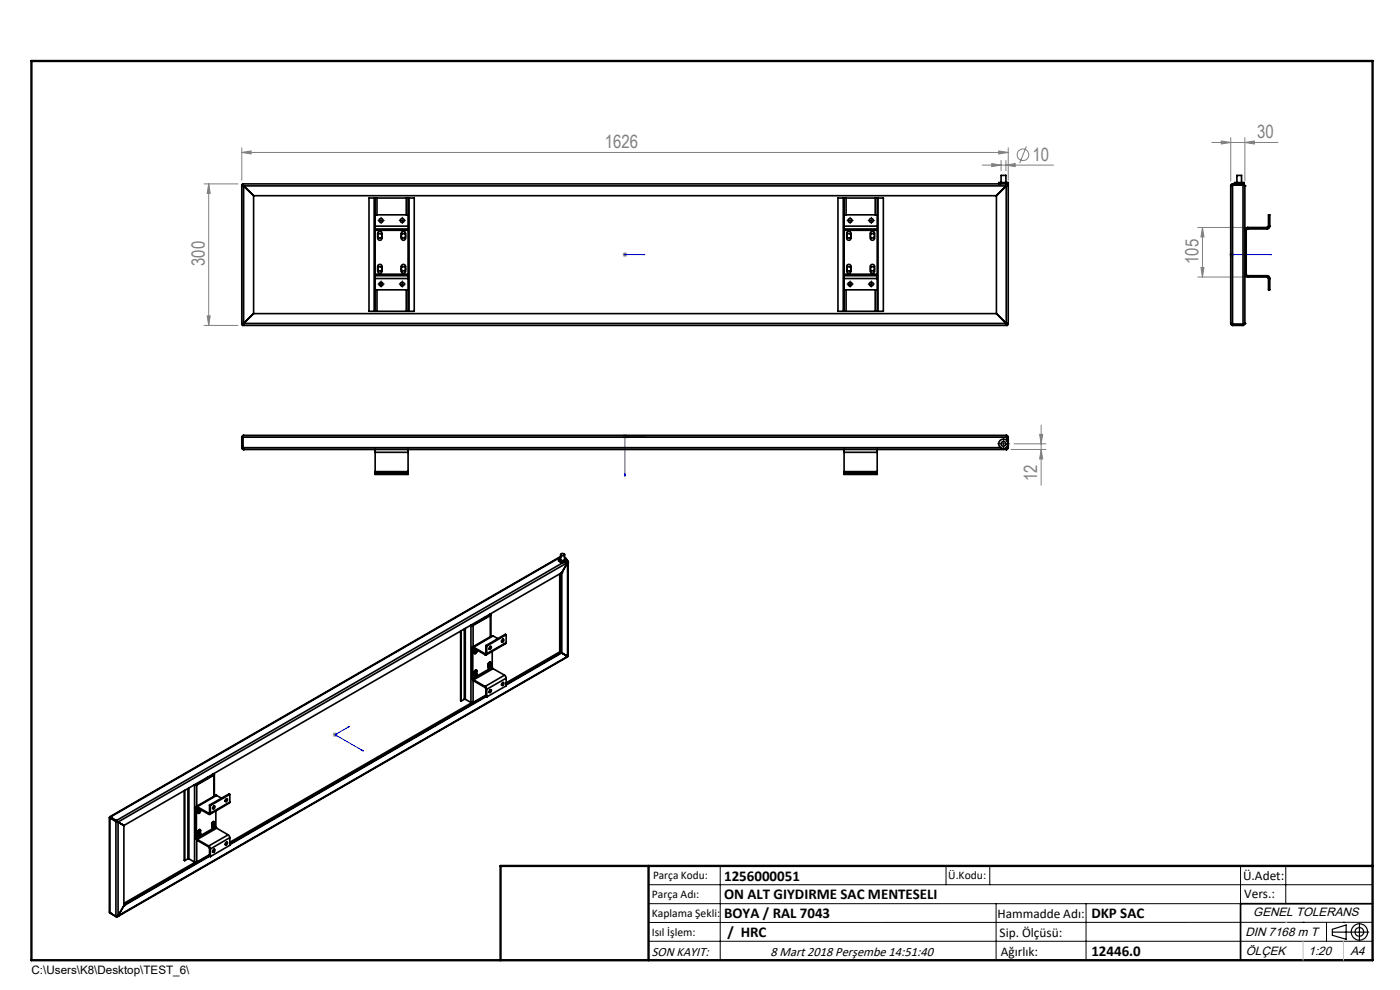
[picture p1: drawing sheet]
<svg xmlns="http://www.w3.org/2000/svg" width="297mm" height="210mm" viewBox="0 0 297 210" stroke-linecap="round" stroke-linejoin="round" font-family="sans-serif">
<g fill="none" stroke="#808080" stroke-width=".21">
<path d="M43.3 39h7.2M44.3 39l.3 2h-.6zM44.3 39v30M51.3 32.3l2-.3v.7zM51.3 31.4v6.8M51.3 32.3h162.6M208.4 35h15.1M210.4 34.7l2 .3-2 .3zM211.9 32l2 .3-2 .4zM212.4 34v2.2M213.4 35l2-.3v.6zM213.4 34v2.2"/>
<path d="M213.9 31.4v6.8M217.7 31.1l-1.4 3.5M257.1 30.2h14M259.1 29.9l2 .3-2 .3zM261.1 29.2v9.2M264.1 30.2l2-.3v.6zM264.1 29.2v9.2M132.1 54h1M132.2 53.6l.7 .8M132.6 53.5v1M132.9 53.6l-.7 .8M254.1 48.3h9.6"/>
<path d="M254.1 58.8h9.6M254.8 56.8h.6l-.3 2zM255.1 48.3l.3 2h-.6zM255.1 48.3v10.5M260.8 54h1M260.9 53.6l.8 .8M261.3 53.5v1M261.7 53.6l-.8 .8M43.3 69h7.2M44 67h.6l-.3 2zM132.1 92.6h1M132.2 92.2l.7 .7"/>
<path d="M132.6 92.1v1M132.9 92.2l-.7 .7M214.5 95.3h7.4M215.1 94.1h6.8M220.6 92.1h.6l-.3 2zM220.9 95.3l.3 2.1h-.6zM220.9 90.2v12.7M70.6 155.8h1M70.7 155.5l.7 .7M71.1 155.4v.9M71.4 155.5l-.7 .7"/>
<circle cx="217" cy="32.8" r="1.23"/>
</g>
<g fill="none" stroke="#000" stroke-width=".25">
<path d="M282.6 197.7h7.8M282.6 197.1l3-.9v3l-3-.8zM288.4 195.8v3.8M106.2 203.7h185"/>
<circle cx="288.4" cy="197.7" r="1.74"/>
<circle cx="288.4" cy="197.7" r=".93"/>
</g>
<g fill="none" stroke="#00f" stroke-width=".21">
<path d="M132.5 54h.2zM132.6 54h.1M132.6 54h4.2M136.8 54h-.4h.4M261.2 54h.2zM261.3 54h.1M261.3 54h8.5M269.8 54h-.5h.5M136.4 92.5l.4 .1-.4 .1zM136.8 92.6h-4.2v8.4M132.5 100.6h.2l-.1 .4zM73.7 154.3l.4-.2-.3 .2z"/>
<path d="M74.1 154.1l-3 1.7 6 3.5M76.7 159.2l.1-.1 .3 .2z"/>
</g>
<g fill="none" stroke="#000" stroke-width=".21" stroke-dasharray="15.2 1.3 1.3 1.3">
<path d="M80.3 46.7h-.1M80.8 59.7v-.1M80.8 46.2v-.1M80.8 47.2v.2M81.3 46.7h.2M84.8 46.7h-.1M85.3 59.7v-.1M85.3 46.2v-.1M85.3 47.2v.2M85.8 46.7h.2M179.8 46.7h-.1M180.3 59.7v-.1"/>
<path d="M180.3 46.2v-.1M180.3 47.2v.2M180.8 46.7h.2M184.3 46.7h-.1M184.8 59.7v-.1M184.8 46.2v-.1M184.8 47.2v.2M185.3 46.7h.2M80.3 60.2h-.1M80.8 60.7v.2M81.3 60.2h.2M84.8 60.2h-.1"/>
<path d="M85.3 60.7v.2M85.8 60.2h.2M179.8 60.2h-.1M180.3 60.7v.2M180.8 60.2h.2M184.3 60.2h-.1M184.8 60.7v.2M185.3 60.2h.2M212.4 94.1h-.8M212.9 93.6v-.7M212.9 94.6v.8M213.4 94.1h.7"/>
</g>
<g fill="none" stroke="#000" stroke-width=".21">
<path d="M80.6 46.8h.5M80.8 46.5v.5M80.8 60v.5M85.1 46.8h.5M85.3 46.5v.5M85.3 60v.5M180.1 46.8h.5M180.3 46.5v.5M180.3 60v.5M184.6 46.8h.5M184.8 46.5v.5M184.8 60v.5"/>
<path d="M80.6 60.3h.5M85.1 60.3h.5M180.1 60.3h.5M184.6 60.3h.5M212.6 94.1h.5M212.9 93.9v.5M137.6 187.7h153.6M137.6 191.7h153.6M137.6 199.7h153.6M152.8 183.7v20M200.7 183.7v4M210 183.7v4"/>
<path d="M211.3 191.7v12M230.4 191.7v12M263.2 183.7v20M272.8 183.7v8M276.4 195.6h.1M281.4 195.6v4.1M285 195.6h.1M291.2 195.6l-153.6 .1"/>
</g>
<path d="M291.2 191.7h-28v12" fill="none" stroke="#000" stroke-width=".35"/>
<path d="M6.7 12.9h284.5v190.8h-284.5zM137.6 183.7v20M291.2 183.7h-185v20" fill="none" stroke="#000" stroke-width=".5"/>
<path d="M276.4 199.7v4M285 199.7v4" fill="none" stroke="#c0c0c0" stroke-width=".21"/>
<path d="M272.8 195.6h.1" fill="none" stroke="#c0c0c0" stroke-width=".25"/>
<g fill="#00f">
<path d="M136.4 54h.4zM132.5 54h.2z"/>
<path d="M136.4 92.5v.2l.4-.1zM132.5 100.6l.1 .4 .1-.4z"/>
<path d="M261.2 54h.2zM269.3 54h.5z"/>
<path d="M73.7 154.3h.1l.3-.2zM76.7 159.2l.4 .1-.3-.2z"/>
</g>
<g fill="#808080">
<path d="M51.3 32.3l2-.3v.7zM211.9 32l2 .3-2 .4zM210.4 34.7l2 .3-2 .3zM213.4 35l2-.3v.6z"/>
<path d="M259.1 29.9l2 .3-2 .3zM264.1 30.2l2-.3v.6z"/>
<path d="M220.9 95.3l.3 2.1h-.6zM220.6 92.1h.6l-.3 2z"/>
<path d="M44.3 39l.3 2h-.6zM44 67h.6l-.3 2zM255.1 48.3l.3 2h-.6zM254.8 56.8h.6l-.3 2z"/>
</g>
<g fill="none" stroke="#000" stroke-width=".35">
<path d="M51.3 39.2l.4 .2M51.3 39.2h.2M51.3 39.2v29.6M51.5 39l.2 .4M51.5 39.2l.2 .2M51.5 39h162.2M51.5 39v.2M51.7 39.4h.1M51.7 39.4l2.1 2.1M51.7 39.4v29.2M51.7 39.4h161.8M211.9 39v-.3h2v.3h-.2"/>
<path d="M212.4 38.7v-1.5h1v1.5M213.4 39.5h.1M213.5 39.4h.1M213.5 39.4l-2.1 2.1M213.5 39.4v29.2M213.7 39.2l-.2 .2M213.7 39l-.2 .4M213.7 39.2h.2M213.7 39v.2M213.9 39.2l-.4 .2M213.9 39.2v29.6M261.1 39.4v29.2"/>
<path d="M261.5 39.2l-.4 .2M261.5 39l-.4 .2v.2M261.5 39.2l-.1 .1M261.5 39.2h2.2M261.5 39h2.2M261.5 39v30M261.9 39v-.3h2v.3h-.2M262.4 39.2h.1M262.4 38.7v-1.5h1v1.5M263.4 39.2h.1M263.7 39.2l.4 .2M263.7 39.2l.1 .1"/>
<path d="M263.7 39l.3 .1 .1 .3M263.7 39v30M264.1 39.4h.1M264.1 39.4v29.2M53.8 41.5v25M53.8 41.5h157.6M79.4 42h.2M79.4 42h-1.1v24h1.1M79.4 42v24M79.6 42h.4M79.6 48v.6M79.6 58.5v.6"/>
<path d="M79.6 48.6v.3M79.6 58.2v.3M79.6 48.6h7M79.6 48h7M79.6 45.6h7M79.6 59.1h7M79.6 58.5h7M79.6 48.9h7M79.6 58.2h7M79.6 42v6M79.6 48.9v9.3M79.6 59.1v6.9"/>
<path d="M80 42h6.2M80 42v3.6M80.1 49.9l.2-.3h.6l.1 .3M80.1 50.2l.2 .3h.6l.1-.3M80.1 56.9l.2-.3h.6l.1 .3M80.1 57.1l.2 .4h.6l.1-.4M80.2 56.3a.47 .47 0 0 1 .5-.2 .47 .47 0 0 1 .3 .4v1a.46 .46 0 0 1-.4 .5 .46 .46 0 0 1-.5-.5zM80.3 49.2a.44 .44 0 0 1 .5-.1 .44 .44 0 0 1 .2 .4v1a.46 .46 0 0 1-.4 .5 .46 .46 0 0 1-.5-.5v-1zM85.1 49.9l.2-.3h.5l.2 .3M85.1 50.2l.2 .3h.5l.2-.3M85.1 56.9l.2-.3h.5l.2 .3M85.1 57.1l.2 .4h.5l.2-.4"/>
<path d="M85.2 56.3a.47 .47 0 0 1 .5-.2 .47 .47 0 0 1 .3 .4v1a.46 .46 0 0 1-.4 .5 .46 .46 0 0 1-.5-.5zM85.3 49.2a.45 .45 0 0 1 .5-.1 .45 .45 0 0 1 .2 .4v1a.46 .46 0 0 1-.4 .5 .46 .46 0 0 1-.5-.5v-1zM86.2 42h.4M86.2 42v3.6M86.6 42h.2M86.6 48v.6M86.6 58.5v.6M86.6 48.6v.3M86.6 58.2v.3M86.6 42v6M86.6 48.9v9.3M86.6 59.1v6.9"/>
<path d="M86.8 42h1.1v24h-1.1M86.8 42v24M178.9 42h.2M178.9 42h-1.1v24h1.1M178.9 42v24M179.1 42h.4M179.1 48v.6M179.1 58.5v.6M179.1 48.6v.3M179.1 58.2v.3M179.1 42v6M179.1 48.9v9.3"/>
<path d="M179.1 59.1v6.9M179.1 48.6h7M179.1 48h7M179.1 45.6h7M179.1 59.1h7M179.1 58.5h7M179.1 48.9h7M179.1 58.2h7M179.5 42h6.2M179.5 42v3.6M179.6 49.9l.2-.3h.5l.2 .3M179.6 50.2l.2 .3h.5l.2-.3"/>
<path d="M179.6 56.9l.2-.3h.5l.2 .3M179.6 57.1l.2 .4h.5l.2-.4M179.7 56.3a.45 .45 0 0 1 .5-.2 .45 .45 0 0 1 .3 .4v1a.44 .44 0 0 1-.4 .5 .44 .44 0 0 1-.5-.5zM179.8 49.2a.44 .44 0 0 1 .5-.1 .44 .44 0 0 1 .2 .4v1a.44 .44 0 0 1-.4 .5 .44 .44 0 0 1-.5-.5v-1.1zM184.6 49.9l.2-.3h.5l.2 .3M184.6 50.2l.2 .3h.5l.2-.3M184.6 56.9l.2-.3h.5l.2 .3M184.6 57.1l.2 .4h.5l.2-.4M184.8 56.2a.44 .44 0 0 1 .5-.1 .44 .44 0 0 1 .2 .4v1a.44 .44 0 0 1-.4 .5 .44 .44 0 0 1-.5-.5v-1.1zM184.8 49.2a.44 .44 0 0 1 .5-.1 .44 .44 0 0 1 .2 .4v1a.44 .44 0 0 1-.4 .5 .44 .44 0 0 1-.5-.5v-1.1zM185.7 42h.4M185.7 42v3.6"/>
<path d="M186.1 42h.2M186.1 48v.6M186.1 58.5v.6M186.1 48.6v.3M186.1 58.2v.3M186.1 42v6M186.1 48.9v9.3M186.1 59.1v6.9M186.3 42h1.1v24h-1.1M186.3 42v24M211.4 41.5v25M264.4 58.2l.3 .3"/>
<path d="M264.4 58.2h-.3a.6 .6 0 0 0 .6 .6M264.4 48.9v9.3M264.7 48.6l-.3 .3M264.7 48.3a.6 .6 0 0 0-.6 .6h.3M264.7 48.6h4.1M264.7 58.5h4.1M264.7 48.3v.3M264.7 58.5v.3M264.7 58.8h4.1M264.7 48.3h4.1M268.8 58.8l.3 .3M268.8 58.5a.55 .55 0 0 1 .6 .6"/>
<path d="M268.8 48.3v.3M268.8 58.5v.3M269.1 48l-.3 .3M269.1 48h.3M269.1 48v-2.4h.3v2.4M269.1 59.1v2.4h.3v-2.4M269.1 59.1h.3M269.4 48a.6 .6 0 0 1-.6 .6M51.3 68.8h.2M51.5 68.8v.2M51.5 69h162.2M51.7 68.6l-.4 .2"/>
<path d="M51.7 68.6l-.2 .2M51.7 68.6l-.2 .4M51.7 68.6h.1M51.7 68.6h161.8M53.8 66.5l-2.1 2.1M53.8 66.5h157.6M79.4 66h.2M79.6 66h.4M79.6 61.5h7M80 66h6.2M80 61.5v4.5M86.2 66h.4"/>
<path d="M86.2 61.5v4.5M86.6 66h.2M178.9 66h.2M179.1 66h.4M179.1 61.5h7M179.5 66h6.2M179.5 61.5v4.5M185.7 66h.4M185.7 61.5v4.5M186.1 66h.2M211.4 66.5l2.1 2.1M213.5 68.6l.4 .2"/>
<path d="M213.5 68.6l.2 .2M213.5 68.6l.2 .4M213.5 68.6h.1M213.7 68.8h.2M213.7 68.8v.2M261.1 68.6l.4 .2M261.1 68.6l.1 .3 .3 .1M261.4 68.8h.1M261.5 68.8h2.2M261.5 69h2.2M263.8 68.8h-.1M264.1 68.6l-.4 .2"/>
<path d="M264.1 68.6l-.2 .3-.2 .1M264.1 68.6h.1M51.3 95l.2 .3h.2M51.3 92.7v2.3M51.3 92.7h162.6M51.3 95h161M51.5 95l.2 .3M51.5 95v.1M51.5 92.7v2.3M51.5 92.6v.1M51.7 92.3l-.2 .4M51.7 92.3l-.4 .4"/>
<path d="M51.7 95.3h.1M51.7 92.3h161.8M51.7 95.3h161.8M79.6 95.3v.6M79.6 95.9v4.1M79.6 95.9h7M86.6 95.3v.6M86.6 95.9v4.1M179.1 95.3v.6M179.1 95.9v4.1M179.1 95.9h7M186.1 95.3v.6"/>
<path d="M186.1 95.9v4.1M213.5 92.3l.2 .4M213.5 92.3l.2 .1 .2 .3M213.5 95.3h.1M213.5 95h.4M213.6 92.6l.1 .1M213.7 95l-.2 .3M213.7 95l-.1 .1M213.7 92.7v.8M213.7 94.7v.3M213.9 95l-.2 .2-.2 .1M213.9 92.7v2.3"/>
<path d="M79.6 100v.4M79.6 100.4v.2h7v-.2M79.6 100.4h7M79.6 100h7M86.6 100v.4M118.5 118.7a.9 .9 0 0 0 .7 .7 .9 .9 0 0 0 1-.5v-.2M118.9 118.1l-95.6 55.1M118.9 117.6v1.1l.3 .2 .6-.2v-1.1M118.9 118.2a.45 .45 0 0 0-.4 .6 .45 .45 0 0 0 .6 .3l.1 .1a.67 .67 0 0 0 .9-.7l-.3-.3M118.9 118.2l-95.5 55.1M119 117.5l.3-.1a.28 .28 0 0 1 .3 0 .28 .28 0 0 1 .1 .4l-.2 .1a.34 .34 0 0 1-.4 0 .34 .34 0 0 1-.1-.4zM119.5 119.3l-94.8 54.8"/>
<path d="M120.2 118.9h.1l.1 .4M120.2 118.8l.2 .1M120.4 119.3h.1M120.4 118.9v.4M120.4 119.3l-95.4 55.1M120.4 119.3l-1.2 2.2M120.4 119.3v19.9M120.4 118.9l-.1 .1M120.5 119.2l-.1 20M179.1 100v.4M179.1 100.4v.2h7v-.2M179.1 100.4h7"/>
<path d="M179.1 100h7M186.1 100v.4M97.7 133.9l.1 14.8M97.8 133.8v14.9M98.5 133.4v14.9M98.7 133.3v15M99.8 132.6l.1 .1M99.9 132.7h.5M99.9 132.7v16.3M99.9 132.6h.1M100 132.6h.3M100 132.6l-.1 .1"/>
<path d="M100.1 137.5l.2 .1M100.1 137.5v6.3M100.3 132.6l.1 .1M100.3 137.6v6.3M100.4 132.7v4.5M100.5 137.3h-.3l-.1 .2M100.5 137.5l-.2 .1M100.5 137.3l2.4 1.4M100.5 137.5l2.4 1.4M100.5 137.3v.2M100.7 137.6l-.1 1a.36 .36 0 0 0 .4 0 .36 .36 0 0 0 .2-.4M100.8 138.1h.1"/>
<path d="M100.8 138.1h-.2M100.9 138.1l-.3 .2M100.9 137.7l-.1 .4M101 138.1l-.4 .5M101 137.9l-.1 .2M101 138.1l.2 .1M101 137.8v.3M101.2 137.9v.3M102.6 131v.2M102.7 131v.2M102.9 138.7v.2M103.1 138.6l-.2 .1"/>
<path d="M103.1 136.9l.2 .1M103.1 138.6l.2 .1M103.1 136.9v1.7M103.3 138.7l-.1 .2h-.3M103.3 137v1.7M103.9 130.3v.1M103.9 130.4v.1M103.9 130.5l.1 .1M103.9 130.5l-3.6 2.1M104 137.2l.1-.1a.3 .3 0 0 1 .1 .4 .3 .3 0 0 1-.4 .1zM104 130.3h.1M104 130.3v.3"/>
<path d="M104 130.6l-3.6 2.1M104 130.3l-.1 .1M104 130.6v4.5M104.1 137.1l-.3 .5M104.1 130.4v4.6M104.4 138.2v3.3M104.6 134.9h-.2l-4.2 2.4M104.6 134.9l-4.1 2.4M104.6 134.9l1 .6M106.4 135.9l.1 .1M106.5 135.7a.21 .21 0 0 1 .4-.1 .21 .21 0 0 1 0 .4 .23 .23 0 0 1-.3 .2 .23 .23 0 0 1-.2-.2zM106.7 135.6l-.1 .3-.2 .2"/>
<path d="M107.4 136.3l-.1 .2-4.1 2.4M107.4 136.3l-4.1 2.4M107.4 134.6l-4.1 2.4M107.4 134.6v1.7M107.4 134.6l-.2-.1-4.1 2.4M118.7 138.3l.3 .1M118.7 121.7v16.6M118.7 138.3l-11.3 6.5M119 138.4h.1M119 138.4l1.3 .8M119 138.4l-11.6 6.7M119 121.6v16.8"/>
<path d="M119.1 138.4l.1 .1M119.1 138.4l-11.7 6.8M119.1 121.6v16.8M119.1 138.4l1.2 .8M119.2 121.5h.1M119.2 121.5l-92.9 53.6M119.2 138.5l-11.8 6.8M119.2 138.5l1.2 .7M119.2 121.5v17M120.3 139.2h.1M120.4 139.2l-95.5 55.2M120.4 139.2l-95.4 55.1"/>
<path d="M98.5 148.3h.2M98.5 148.3l-.7 .4M98.7 148.3l1.2 .7M99.9 149h.5M100 149.1l-51.2 29.6M100.1 143.8l.4 .6M100.1 143.8l.2 .1M100.3 143.9l.2 .3M100.4 144.3v4.7M100.5 144.2v.2M100.5 144.2l2.4 1.4M100.5 144.4l2.4 1.4"/>
<path d="M100.7 142.4l.2-.1v.1M100.8 142.8l.1 .1M100.8 142.8l-.2 .1M100.8 142.3l.1 .1M100.9 142.9l-.3 .1M100.9 142.4l-.1 .4M101 142.1v.1M101 142.9l-.4 .5M101 142.6l-.1 .3M101 142.2v.7M101 142.2l.2 .1M101 142.9l.2 .1"/>
<path d="M101.2 142.3a.3 .3 0 0 0-.4-.1 .3 .3 0 0 0-.2 .4v.8a.36 .36 0 0 0 .4-.1 .36 .36 0 0 0 .2-.3M101.2 142.3v.7M102.9 145.6l.4 .6M102.9 145.8l.2 .3M102.9 145.6v.2M103.1 147.7l-54.3 31.3M103.1 147.6l-54.3 31.4M103.1 147.5l-2.7 1.5M103.1 146.1v1.7M103.1 146.1l.2 .1M103.1 147.8h.2M103.1 147.8l-54.3 31.4"/>
<path d="M103.3 146.2v1.6M103.6 140.7l.2-.1 .1 .1M103.7 141.1l.1 .1M103.7 141.1l-.1 .1M103.8 140.6l.1 .1M103.8 146.5l.3-.2a.3 .3 0 0 1 .1 .4 .3 .3 0 0 1-.4 .1zM103.8 141.2l-.2 .1M103.9 140.7v.1M103.9 140.7l-.2 .4M103.9 140.4v.1M103.9 141.2v.3l-.3 .2M103.9 140.9l-.1 .3"/>
<path d="M103.9 140.5l.2 .1M103.9 141.2l.2 .1M103.9 140.5v.7M104 146.3v.3M104.1 146.3l-.1 .3-.2 .2M104.1 140.6v-.1a.36 .36 0 0 0-.4 0 .36 .36 0 0 0-.1 .4v.7a.31 .31 0 0 0 .4 .1 .31 .31 0 0 0 .1-.4M104.1 140.6v.7M104.4 141.5l.2 .3M104.4 141.5l-4.1 2.4M104.6 141.8l-4.1 2.4M104.6 141.8l2.4 1.4M106.5 144.9a.2 .2 0 0 1 .3-.1 .2 .2 0 0 1 .1 .3 .28 .28 0 0 1-.2 .3 .28 .28 0 0 1-.3-.1z"/>
<path d="M106.7 144.8l-.3 .5M107 143.2l.4 .7M107 143.2l-4.1 2.4M107.4 143.9v1.6l-4.1 2.3M107.4 143.9l-4.1 2.3M23.2 173.4l.1 20.2M23.3 173.4v.1M23.3 173.5l1.3 .8M23.3 173.5v20.1M23.3 173.4h.1M23.4 173.4h.1M23.4 173.3l-.1-.1v.2"/>
<path d="M23.4 173.4l-.1 .1M23.4 173.4l1.3 .8M23.4 173.3l1.3 .8M23.4 173.3v.1M24.6 174.3l.4 .1M24.6 174.3v20.1M24.7 174.2l.2 .1M24.7 174.1l.3 .3M24.7 174.2l-.1 .1M24.7 174.1v.1M24.9 174.3l.1 .1M24.9 174.3l1.4 .8"/>
<path d="M25 174.4v19.9M25 174.4l1.3 .7M26.3 175.1v17M39.1 167.7l.1 14.9M39.2 167.7v14.9M39.9 167.3v14.9M40.1 167.1v15.1M41.2 166.5h.1M41.3 166.5h.4M41.3 166.5v16.4M41.3 166.4l.1 .1M41.4 166.5h.2"/>
<path d="M41.4 166.5h-.1M41.5 177.7l.3 .6M41.5 171.3l.2 .1M41.5 177.7l.2 .1M41.5 171.3v6.4M41.6 166.5h.1M41.7 177.8l.1 .3M41.7 171.4v6.4M41.7 166.5v4.5M41.7 178.2v4.7M41.8 171.3l-.1 .1M41.8 171.1h-.2l-.1 .2"/>
<path d="M41.8 171.3l2.5 1.4M41.8 171.1v.2M41.8 178.1v.2M41.8 171.1l2.5 1.4M41.8 178.1l2.5 1.3M41.8 178.3l2.5 1.4M42.1 176.2l.2-.1v.2M42.1 171.5l-.1 .9a.34 .34 0 0 0 .4 0 .34 .34 0 0 0 .1-.4M42.1 171.9l.2 .1M42.1 171.9l-.1 .1M42.1 176.7l.2 .1M42.1 176.7l-.1 .1"/>
<path d="M42.2 176.2l.1 .1M42.3 172l-.3 .1M42.3 176.8l-.3 .1M42.3 171.5l-.2 .4M42.3 176.3l-.2 .4M42.3 176h.1M42.4 172l-.4 .4M42.4 176.7l-.4 .5M42.4 171.7l-.1 .3M42.4 176.5l-.1 .3M42.4 172h.1M42.4 171.6v.4"/>
<path d="M42.4 176v.7M42.4 176l.1 .1M42.4 176.7l.1 .1M42.5 176.1a.23 .23 0 0 0-.2-.1 .23 .23 0 0 0-.2 .2l-.1 1a.34 .34 0 0 0 .4 0 .34 .34 0 0 0 .1-.4M42.5 171.7v.3M42.5 176.1v.7M44 164.9v.2M44.1 164.8v.2M44.3 179.4l.3 .7M44.3 179.7l.2 .3M44.3 172.5v.2M44.3 179.4v.3"/>
<path d="M44.5 172.4l-.2 .1M44.5 170.8l.1 .1M44.5 172.4l.1 .1M44.5 170.8v1.6M44.5 180v1.6l.1 .1M44.5 180l.1 .1M44.6 172.5l-.1 .3-.2-.1M44.6 170.9v1.6M45 174.5l.2-.1v.2M45.1 175h.1M45.1 175h-.2M45.2 174.5v.1"/>
<path d="M45.2 171.2l.3-.3a.3 .3 0 0 1 .1 .5 .3 .3 0 0 1-.5 0zM45.2 175l-.3 .2M45.2 164.2h.1M45.2 174.6l-.1 .4M45.3 164.2v.2M45.3 164.4h.1M45.3 164.4l-3.7 2.1M45.3 174.3h.1M45.3 175l-.1 .4-.3 .1M45.3 174.8l-.1 .2M45.3 174.3l.2 .1M45.3 175l.2 .1"/>
<path d="M45.3 174.3v.7M45.3 164.1h.1M45.4 164.1v.3M45.4 164.4l-3.7 2.1M45.4 164.1l-.1 .1M45.4 164.4v4.5M45.4 170.9v.4l-.3 .2M45.5 174.4a.34 .34 0 0 0-.4 0 .34 .34 0 0 0-.2 .4v.6a.23 .23 0 0 0 .3 .2 .23 .23 0 0 0 .2-.2l.1-.3M45.5 164.3v4.6M45.5 174.4v.7M45.8 175.4l.2 .3M45.8 175.4l-4.1 2.4"/>
<path d="M45.8 172v3.4M46 168.7h-.3l-4.1 2.4M46 168.7l-4.2 2.4M46 168.7l1 .6M46 175.7l-4.2 2.4M46 175.7l2.4 1.4M47.8 169.8l.1 .1M48 169.5v-.1a.29 .29 0 0 1 .2 .5 .29 .29 0 0 1-.4 0zM48 178.7a.2 .2 0 0 1 .3 0 .2 .2 0 0 1-.1 .3 .23 .23 0 0 1-.2 .2 .23 .23 0 0 1-.2-.2zM48.1 169.4l-.3 .6M48.1 178.6l-.1 .4-.2 .1M48.4 177.1l.4 .6"/>
<path d="M48.4 177.1l-4.1 2.3M48.8 170.1l-.2 .2-4.1 2.4M48.8 177.7v1.6l-4.2 2.4M48.8 168.5l-4.2 2.4M48.8 168.5l-.2-.1-4.1 2.4M48.8 170.1l-4.2 2.4M48.8 168.5v1.6M48.8 177.7l-4.2 2.4M23.3 193.6l1.3 .8M23.4 193.7h.1M23.4 193.7l1.3 .7M24.7 194.4h.1"/>
<path d="M25 194.3l-.4 .1M25 194.3h.1M25 194.3l-.3 .1M26.3 192.1h.1M26.3 192.1l-1.3 2.2M39.9 182.2h.2M39.9 182.2l-.7 .4M40.1 182.2l1.2 .7M41.3 182.9h.4M41.4 182.9l-15.1 8.7M44.5 181.5l-18.2 10.5M44.5 181.4l-18.2 10.5"/>
<path d="M44.5 181.3l-2.8 1.6M44.5 181.6l-18.2 10.5M44.6 180.1v1.6M45.2 180.3a.23 .23 0 0 1 .3-.1 .23 .23 0 0 1 0 .3 .21 .21 0 0 1-.2 .3 .21 .21 0 0 1-.2-.3zM45.4 180.2v.2M45.4 180.2l-.3 .5"/>
<circle cx="80.8" cy="46.8" r=".43"/>
<circle cx="85.3" cy="46.8" r=".43"/>
<circle cx="180.3" cy="46.8" r=".43"/>
<circle cx="184.8" cy="46.8" r=".43"/>
<circle cx="80.8" cy="60.3" r=".43"/>
<circle cx="85.3" cy="60.3" r=".43"/>
<circle cx="180.3" cy="60.3" r=".43"/>
<circle cx="184.8" cy="60.3" r=".43"/>
<circle cx="212.9" cy="94.2" r=".51"/>
<circle cx="212.9" cy="94.2" r="1"/>
</g>
<g font-size="3.9" fill="#808080">
<text x="266.7" y="29.3">30</text>
<text x="128.3" y="31.5">1626</text>
<text x="219.1" y="34.1">10</text>
<text x="43.4" y="56.4" transform="rotate(-90 43.4 56.4)">300</text>
<text x="254.3" y="56" transform="rotate(-90 254.3 56)">105</text>
<text x="220" y="102" transform="rotate(-90 220 102)">12</text>
</g>
<g font-size="3.2">
<text x="153.6" y="190.8">ON ALT GIYDIRME SAC MENTESELI</text>
<text x="153.6" y="186.8">1256000051</text>
<text x="153.6" y="194.8">BOYA / RAL 7043</text>
<text x="231.5" y="194.8">DKP SAC</text>
<text x="154.3" y="198.8">/ HRC</text>
<text x="231.5" y="202.8">12446.0</text>
</g>
<g font-size="2.8">
<text x="263.7" y="186.7">Ü.Adet:</text>
<text x="263.9" y="190.5">Vers.:</text>
<text x="211.6" y="194.8">Hammadde Adı:</text>
<text x="138.3" y="202.8">SON KAYIT:</text>
<text x="163.4" y="202.8">8 Mart 2018 Perşembe 14:51:40</text>
<text x="212.1" y="198.7">Sip. Ölçüsü:</text>
<text x="212.3" y="202.7">Ağırlık:</text>
</g>
<g font-size="2.6">
<text x="265.9" y="194.4">GENEL TOLERANS</text>
<text x="264.2" y="198.5">DIN 7168 m T</text>
<text x="264.3" y="202.6">ÖLÇEK</text>
<text x="277.6" y="202.6">1:20</text>
<text x="286.5" y="202.6">A4</text>
</g>
<g font-size="2.5">
<text x="138.3" y="190.5">Parça Adı:</text>
<text x="138.5" y="186.5">Parça Kodu:</text>
<text x="201.2" y="186.5">Ü.Kodu:</text>
<text x="138.3" y="194.5">Kaplama Şekli:</text>
<text x="138.3" y="198.6">Isıl İşlem:</text>
<text x="6.7" y="206.7">C:\Users\K8\Desktop\TEST_6\</text>
</g>
</svg>
